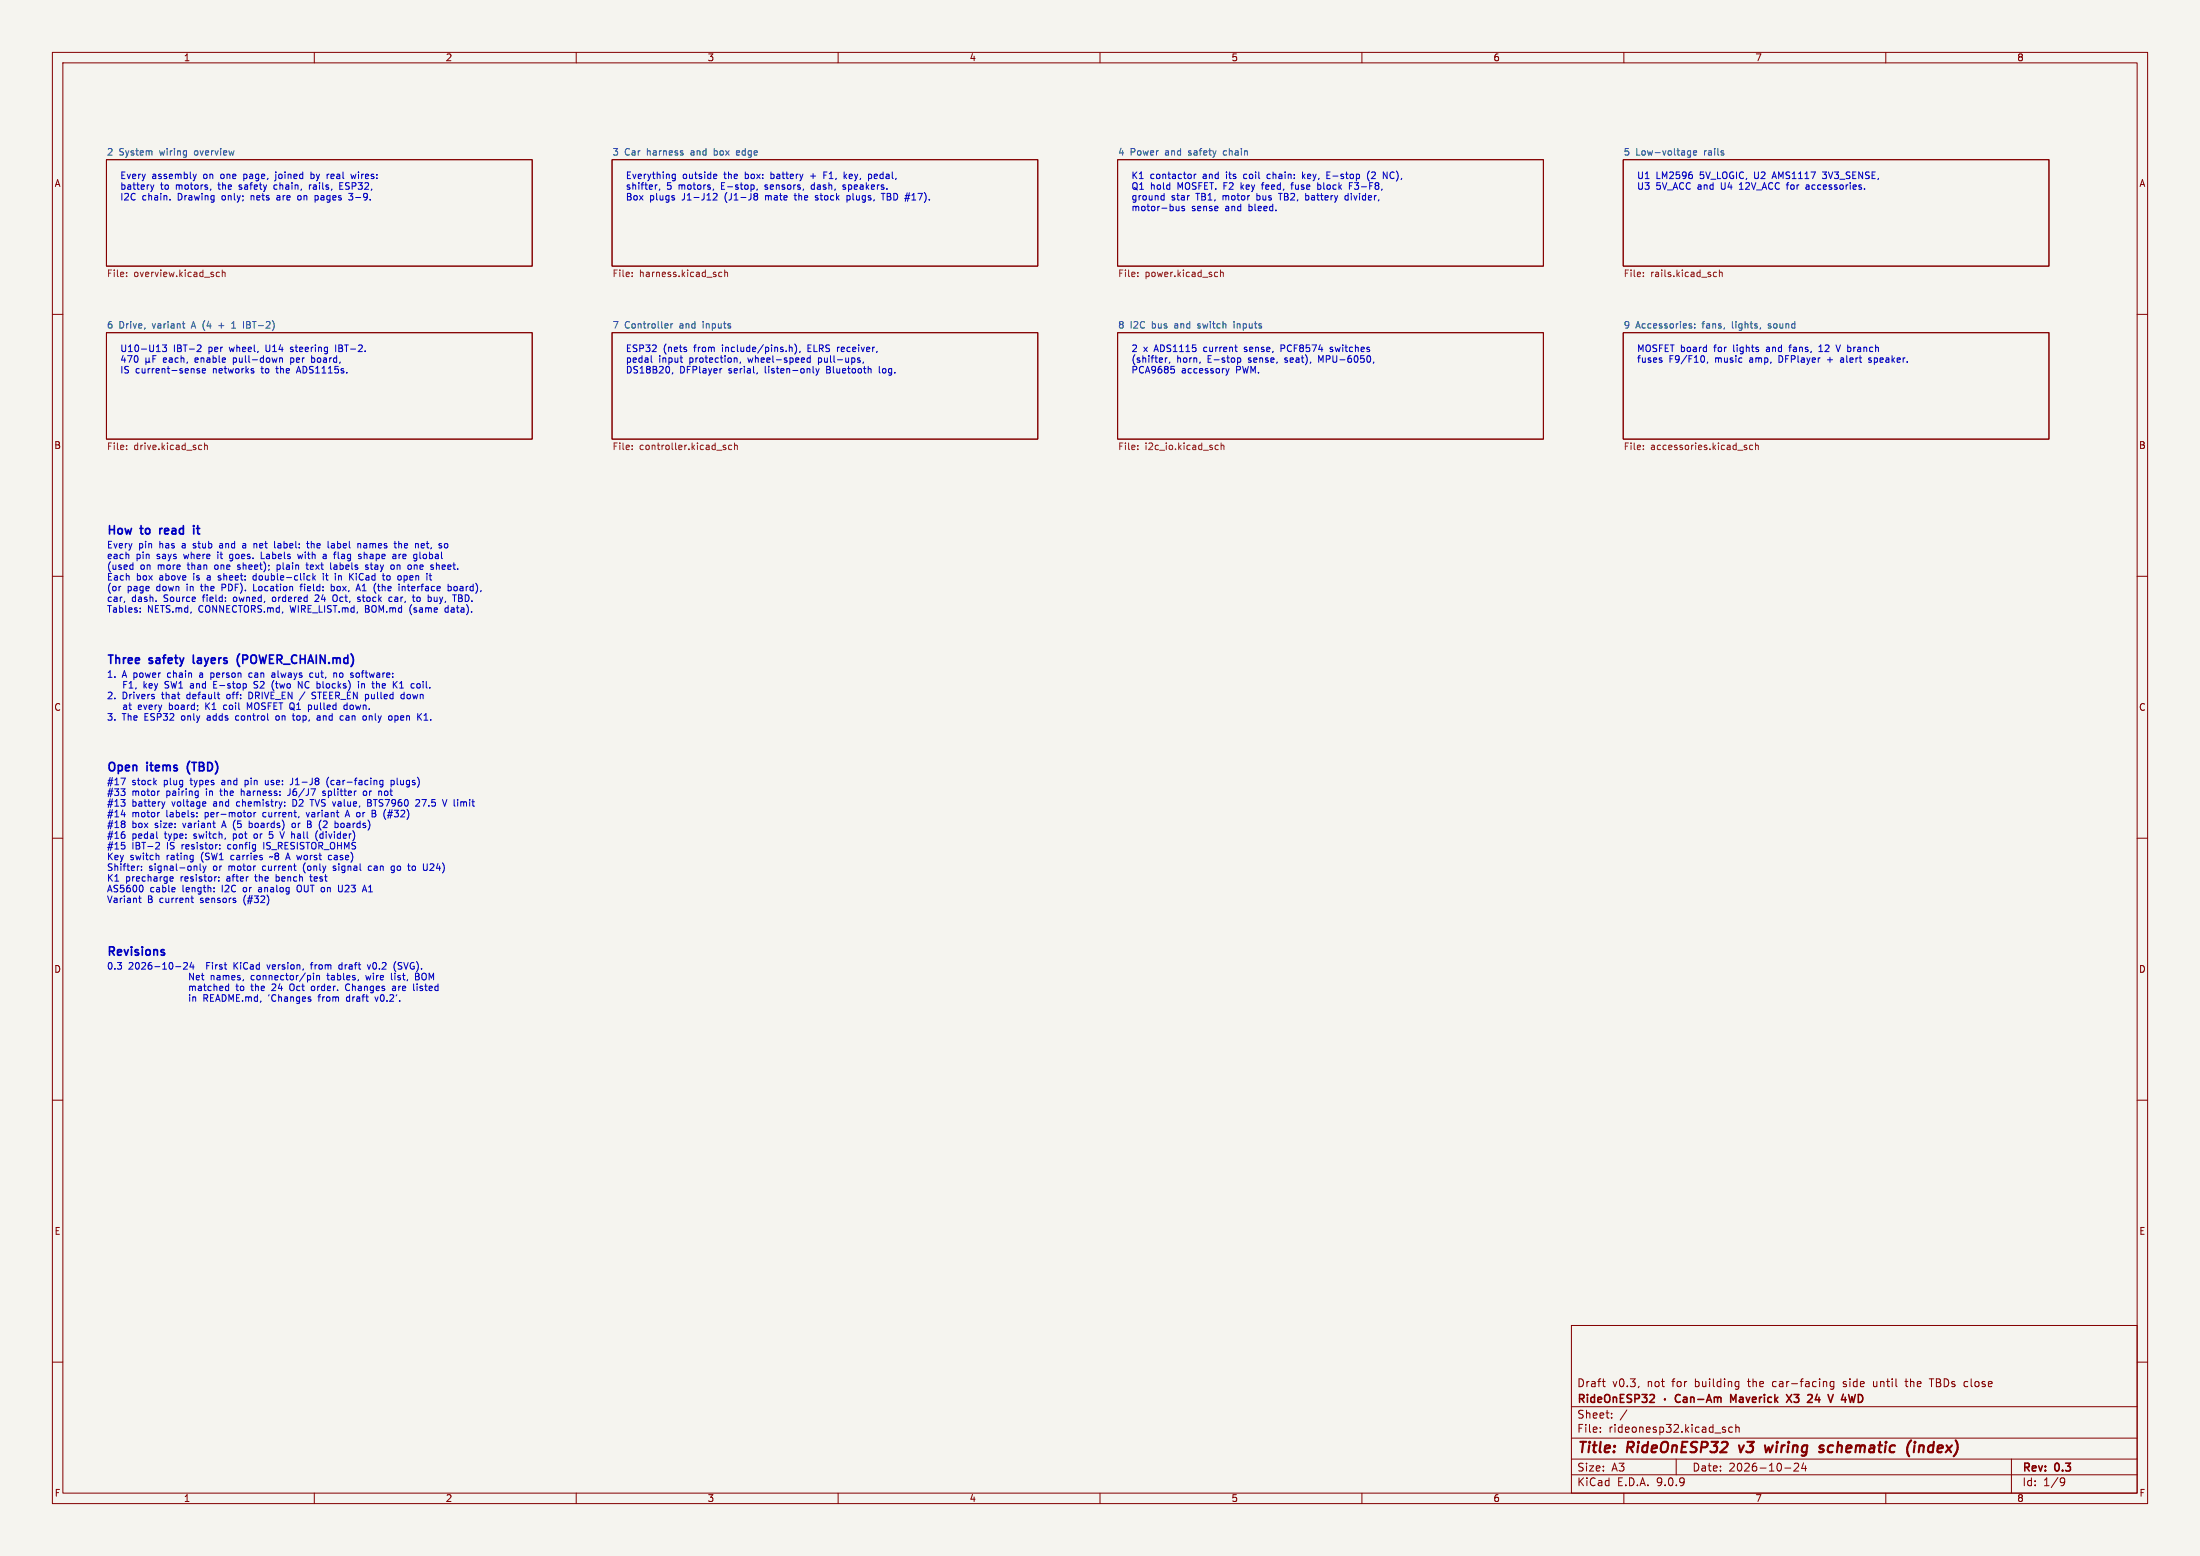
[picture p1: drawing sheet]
<svg xmlns="http://www.w3.org/2000/svg" width="420mm" height="297mm" viewBox="0 0 420 297" stroke-linecap="round" stroke-linejoin="round" font-family="sans-serif">
<path d="M0 0h420v297h-420z" fill="#f5f4ef" stroke="#f5f4ef" stroke-width=".19"/>
<g fill="none" stroke="#840000" stroke-width=".19">
<path d="M10 10h400v277h-400zM12 12h396v273h-396zM60 10v2M110 10v2M160 10v2M210 10v2M260 10v2M310 10v2M360 10v2M20.3 30.5h81.3v20.3h-81.3zM116.8 30.5h81.3v20.3h-81.3zM213.4 30.5h81.2v20.3h-81.2z"/>
<path d="M309.9 30.5h81.3v20.3h-81.3zM10 60h2M20.3 63.5h81.3v20.3h-81.3zM116.8 63.5h81.3v20.3h-81.3zM213.4 63.5h81.2v20.3h-81.2zM309.9 63.5h81.3v20.3h-81.3zM408 60h2M10 110h2M408 110h2M10 160h2M408 160h2M10 210h2"/>
<path d="M408 210h2M300 253h108v32h-108zM10 260h2M300 278.5h108M300 274.5h108M300 268.5h108M305.5 273.2v.2M305.5 272.5v.1M305.9 263.7h.5M306.2 264.6l.2 .1M307.7 270.5v.2M307.7 269.8v.1"/>
<path d="M310.6 269.1l-1.3 1.9M312.9 264.6l-.1 .2M320 278.5v3M329 272.9l.4 .1v.2l-.2 .2h-.3M329 272.4l.4 .1M330.7 272.5l-.4-.1-.3 .3 .2 .6h.5M331.4 272.5l.2-.1 .3 .1 .1 .9M331.4 271.9v1.5M331.5 263.7l.4 .1M331.9 264.6l-.4 .1M331.9 263.7v1.2l-.1 .2-.4 .1M343.3 279.4v.5l-.9 .9h1"/>
<path d="M344.3 279.2l-.4 1.1h1M344.7 279.8v1M348.7 263.8v.9M350.1 263.8l-.4-.1-.3 .3 .1 .6h.6M350.1 263.7v1.2l-.3 .3-.4-.1M351.9 264.6l.1 .1M351.9 263.8v.3M357.7 263.7v.8l.2 .2M363.7 263.7h.5M363.9 263.2v1.3l.3 .2M368.3 263.2h.9M368.7 263.2v1.5"/>
<path d="M384 278.5v6.5M408 260h2M60 285v2M110 285v2M160 285v2M210 285v2M260 285v2M300 281.5h108M310 285v2M340.7 280.2h1.2M360 285v2M393.6 282.1l.5 .1a.99 .99 0 0 1-.4 1.4h-.3"/>
<path d="M394.2 282.7l-.3 .3h-.3"/>
</g>
<path d="M332 275.9l.3 1.3M336.9 275.9l.2 1.3 .5-.9 .3 .9 .6-1.3M347.7 275.9l.5 .1M347.9 276.5l.2 .1v.3l-.3 .3M349.1 276.1l-.2 .7 .2 .3M364.9 274.9l-.4 .4M365.5 275.9l-.2 1.3M365.6 275.2v.2M366.5 275.9l-.2 1.3M366.5 276l-.1 .1" fill="none" stroke="#840000" stroke-width=".4"/>
<g fill="none" stroke="#840000" stroke-width=".3">
<path d="M315.5 266.2l.3 .3v.3l-.9 .9h.9M317.8 267v.2M320.8 266.3a.6 .6 0 0 0-.8 0 .6 .6 0 0 0-.2 .7 .56 .56 0 0 0 .3 .6 .56 .56 0 0 0 .7-.1M321.4 266.8h.6v.9M322 267l-.5 .1a.29 .29 0 0 0-.2 .3 .29 .29 0 0 0 .2 .3l.5-.1M322.8 266.8l.2-.1 .3 .1 .1 .9M322.8 266.7v1M324.1 267.1h1.2M325.8 267.7l.5-1.5 .5 1.5M325.9 267.3h.7M327.3 266.8l.4-.1 .2 .2M327.3 266.7v1"/>
<path d="M327.9 266.9l.2-.2 .4 .1v.9M327.9 266.9v.8M331.4 266.2l-.5 1.1-.5-1.1v1.5M341 266.2l1 1.5M342 266.2l-1 1.5M346.9 266.1l-.4 1.1h1"/>
</g>
<g fill="none" stroke="#725600" stroke-width=".19">
<path d="M24.2 52.7v.1M24.2 52v.1M41.3 52.7l.2 .1 .4-.1M41.9 52h-.4l-.2 .1M42.4 52.1l.2-.1h.3l.1 .8M42.4 51.5v1.3M120.7 52.7v.1M120.7 52v.1M137.2 52.6l.2 .2 .4-.1M137.8 52h-.4l-.2 .2M138.3 52.1l.2-.1h.3l.1 .8M138.3 51.5v1.3"/>
<path d="M217.2 52.7v.1M217.2 52v.1M232.1 52h.3M232.4 52.7l-.3 .1M233 52.1l.2-.1h.3v.8M233 51.5v1.3M313.7 52.7v.1M313.7 52v.1M327.2 52.7l.1 .1 .4-.1M327.7 52h-.4l-.1 .1M328.2 52.1l.2-.1h.3l.1 .8M328.2 51.5v1.3"/>
<path d="M24.2 85v.2M24.2 85.7v.1M38.1 85h.4M38.5 85.8h-.4M39 85.1l.2-.1h.3l.1 .8M39 84.6v1.2M120.7 85v.2M120.7 85.7v.1M138.1 85.3l.5 .3-.1 .2h-.3M138.1 85h.4M139.7 85h-.4l-.2 .2 .1 .6h.5M140.2 85.1l.2-.1h.3l.1 .8"/>
<path d="M140.2 84.6v1.2M217.2 85v.2M217.2 85.7v.1M232 85.7l.2 .1h.4M232.6 85h-.4l-.2 .1M233.1 85.1l.2-.1h.3l.1 .8M233.1 84.6v1.2M313.7 85v.2M313.7 85.7v.1M333.1 85.4l.3 .1 .1 .1-.4 .2M333.1 85h.3M334.6 85h-.4l-.2 .2 .1 .6h.5"/>
<path d="M335.1 85.1l.2-.1h.3l.1 .8M335.1 84.6v1.2"/>
</g>
<g fill="none" stroke="#006464" stroke-width=".19">
<path d="M140.8 28.8l-.2 .2v.4l.2 .2M141.2 29.1l-.6 .1M322.3 29.6h.4M322.3 28.8h.4M322.7 28.8v1l-.1 .2h-.3M323.3 29.2l.6-.1-.1-.3h-.3l-.2 .2v.6h.5M34.8 61.8h.5M35.1 62.6h.2M41.8 62.2h.9M44.2 62.6h.8M44.2 61.7l.4-.3v1.2M46.5 61.4v1.2"/>
<path d="M127.5 61.9v.2l-.6 .1M128.1 61.8v.8M128.4 61.8l-.3 .2M235.6 61.4v.1M235.6 61.8v.8M322.6 62.2l.3 .1 .1 .2-.4 .1M322.6 61.8l.3 .1M323.5 62.5v.1M323.5 61.9v.1M336.1 62.6l-.1 .2"/>
</g>
<g fill="none" stroke="#0000c2" stroke-width=".19">
<path d="M28.8 35.3l.3 .8M29.1 36.1l-.3 .5M29.4 35.3l-.3 .8M32.5 38.1v.1M36.9 33.2l.3 .9M37.2 34.1l-.1 .3M37.5 33.2l-.3 .9M40.3 36.1l-.2 .2M52.5 35.3l-.2 .2v.4l.2 .2M52.7 34.3l-.3 .2M52.7 32.8v.1M53 37.7l-.2 .2 .2 .3"/>
<path d="M56.9 37.4l-.1 .5 .1 .2 .3 .1M59.1 35.3v.8M59.4 32.8v1.3M59.4 34l.3 .1M59.4 35.3l-.3 .2M59.7 33.2l-.3 .1M60.6 37.4l.1 .1M60.7 38.1l-.2 .1-.3-.1M62.8 33.2l-.2 .1M64.9 35.5h.4M64.9 34.9v1.2h.6M67 33.2l.2 .9 .3-.6 .2 .6 .3-.9"/>
<path d="M67.1 37.4l.2 .2M67.3 37.9l-.2 .3-.5-.1M125.2 35.4l-.1 .1M126 36.1l-.2 .2M128.7 37.8v.3M128.9 33.2v1.1l-.2 .2h-.3M128.9 33.3l-.3-.1-.3 .3 .1 .5h.5M136.2 37l.5-.1 .2 .4-.8 .9h.8M136.2 36.1l-.1 .2M136.4 33.2l.4 .1v.2l-.6 .2M136.8 34l-.4 .1M144 37l.4-.1 .2 .1v.2l-.2 .3"/>
<path d="M144 37.4l.2 .1M144.2 37.5h.2M144.2 37.5h-.2M144.4 37.5l.2 .2v.4l-.2 .1-.4-.1M144.6 36.1l-.1 .2M151.8 36.9v1.2M154.7 33.6h1M155 35.4l-.1 .1 .1 .6M155.6 38.1l.4 .1M155.7 37.4v.3l.3 .1M157.3 33.4h.4M157.9 32.8h-.6v1.3"/>
<path d="M160.9 36.1h.4M161 35.4v.3h.3M161.1 35.3h.2M161.1 32.8v1.3M161.3 33.6l.3 .5M161.6 33.2l-.5 .5M161.7 37.3v1.3M162.2 38.1l-.1 .1-.4-.1M165.8 33.3l.4-.1 .2 .3-.1 .5h-.5M168.6 36.9v1.3M221.9 37.3l.3 .1M222.2 38.1l-.3 .1"/>
<path d="M222.2 36.9v1.3M224.5 39.4l.1 .8h.3l.2-.1M225.1 39.4v.8M226.1 39.4h-.3l-.2 .2 .1 .1 .4 .2v.3h-.5M228 33.2v.9M228.3 33.2l-.3 .3M240.8 35.3h.5M241 34.9v1.2M242.1 33.2l-.2 .3v.4l.2 .2M246.4 35.3h.5M246.6 35v1.1M248.7 32.8v1.3"/>
<path d="M248.8 33.6l.3 .5M249.1 33.2l-.4 .5M249.3 38.1l.3 .1M249.3 36.9v1.3M249.6 37.3l-.3 .1M251.6 34.9v1.2M252.1 36l-.2 .1h-.3M253.3 33.4h.4M253.9 32.8h-.6v1.3h.6M257.4 37.4l-.4-.1-.2 .3 .1 .5h.5M257.6 34.9v1.2M261.4 32.6a1.46 1.46 0 0 0 0 2"/>
<path d="M264.1 32.8l.7 1.3v-1.3M323 33.4v.6M332.1 36.1h.7M341 35.3h.5M341.2 35v1.1M345.2 35.3l-.4 .1M345.2 35.7h-.3l-.1 .1v.3h.4M347.9 32.8h.8M347.9 34l.2 .1M355.9 36v.1M27.9 68.3v1.3M27.9 69l.1 .2 .5-.2"/>
<path d="M28.5 69l.1 .2M28.5 68.3v.7M29.2 68.5h.4M29.2 67.9v1.3M29.9 67.1h.7M31 65.8h.8l-.4 .5 .3 .1v.6l-.2 .1-.5-.1M37.8 65.8l.5 .1 .1 .3-.8 .9h.8M38.1 70.4h-.3l-.2 .1 .1 .2 .4 .1v.3h-.5M38.6 70.8l.6-.1v-.3h-.4l-.2 .1 .1 .6h.5M48.3 70.8l.2 .2-.2 .2M53.4 68.3v.9M53.4 68.4l.2-.1 .3 .1v.8"/>
<path d="M55.4 67.1h.2M55.5 68.3v1.3M55.5 69.1l.1 .1M55.6 68.3l-.1 .1M55.6 66.3l-.2 .1 .2 .3M56.7 70.8h.6M57 69.9l-.4 1.3M59.5 67.9v1.3M59.5 69.1l.4 .1M64.1 65.8v1.3M124.3 67.9v1.1l.2 .2M128.4 71.1l-.1 .3"/>
<path d="M130.1 69.1l.2 .1M131 66.7v.4M140.7 68.5v.7M141.4 69.1l-.1 .2M144.6 71.1l-.1 .3M150.7 65.8v1.3M150.7 66.4l.2-.1h.3v.8M151.7 65.7a1.46 1.46 0 0 1 0 1.9M152.7 67.1l-.1 .2M154.3 68.3l-.2 .3v.3l.2 .3 .4-.1M154.7 67.9v1.3M155.2 69.9v1.1l.2 .2"/>
<path d="M155.8 70.4l.3 .8M156.1 71.2l-.3 .4M156.4 70.4l-.3 .8M163.7 68.7l.5 .1v.2l-.1 .2-.4-.1M164.8 69.1l-.1 .2M166.1 70.4l.2 .1v.7M167.9 69.9v1.1l.1 .2M222.5 68.3v.9M222.8 68.3l-.3 .3M223.3 69.1l-.1 .2M223.6 69.9h.6M224 70.4l.2 .3v.3l-.2 .2"/>
<path d="M234 70.4l.3 .8M234.3 71.2l-.3 .4M234.6 70.4l-.3 .8M235.7 66.3h.5M236.1 67.1h.1M236.3 68.4l.3-.1 .3 .3-.2 .5h-.4M244.5 66.5h.5M245 65.8h-.5v1.3M252.2 68.8l-.5-.9v1.3M253.9 67.1h.4M254.3 66.3l-.4 .1 .1 .2 .3 .1M262.3 69.1l-.2 .2"/>
<path d="M317.1 68.7l.2 .2-.2 .3M317.1 68.3l.1 .1M325.3 68.1l.1 .6-.3 .5M326 69.1l-.1 .2M341.5 66.3h.5M341.7 65.9v1.2M347.2 67.1h.8M347.2 66.2l.4-.4v1.3M348.9 68.7h.9M350.5 65.8l.4 1.3 .4-1.3M351.8 68.3l-.4 .1M351.8 68.7h-.3l-.2 .2 .1 .2 .4 .1"/>
<path d="M357.2 68.4l-.3-.1-.2 .3 .6 .3M357.3 69l-.2 .2-.4-.1M23.8 114.8l-.1 .2M25.3 107.8l.1 .1M25.4 107.4v1.3M25.4 108.6l-.1 .1M26.8 116.7v.2M26.8 116.1v.1M41.6 110.7h.2M41.8 109.9l-.2 .2 .2 .2M42.1 103.7l-.2 .1M42.1 104.1l-.2 .2 .2 .3"/>
<path d="M42.4 111.5v1.3M42.4 112.2h.5M43.9 107l.1 .1M44.1 105.8l-.3 .2v.4l.3 .2M45.3 108.6l.2 .1M45.3 108l.2 .3M46.7 103.7l-.3 .1M46.8 104.1h-.3l-.2 .2 .1 .2 .4 .1M48.4 110v.6l.4 .1M48.4 111.5v1.3h.6M48.7 103.7l.3 .2M49.9 105.4v1.2h.6"/>
<path d="M52.1 114l-.1 .2 .1 .6M52.5 104.5l.1 .1M52.9 107.8v1.3M52.9 108.6l.4 .1M53.2 103.7l-.1 .1M53.2 104.1l-.2 .2 .2 .3M53.3 107.8l-.4 .1M56.8 105.8l.3 .8 .2-.6 .3 .6M57.2 111.9h.5M57.4 111.7v1.1M58.4 107.8h.5M58.5 103.7h.5"/>
<path d="M58.6 107.4v1.1l.3 .2M58.7 103.3v1.1l.3 .2M59.1 109.9h.1M59.2 110.7h-.1M59.4 103.3v1.3M59.6 103.7l-.2 .2M59.7 109.5v1.2M59.9 110.2l.3 .5M60.2 109.9l-.5 .5M60.8 114.1l-.7 .7h.8M61.7 109.9v.8M61.7 105.9h.5l.1 .7"/>
<path d="M62.1 109.9h.5M62.3 106.1l-.5 .1-.1 .1 .1 .3h.5M63.1 107.4v1.1l.2 .2M63.2 112l.4-.1 .2 .3-.1 .5h-.5M63.2 111.5v1.3M63.3 103.8h.5M63.5 114.4a.43 .43 0 0 0 .6 .4M63.8 104l-.4 .1-.2 .2 .2 .3 .4-.1M63.9 107.8l-.1 .1M63.9 108.2l-.2 .2 .2 .3M64.1 113.5a.43 .43 0 0 0-.6 .5M64.6 105.4v1.1l.1 .1"/>
<path d="M64.6 109.9v.8M64.8 109.9l-.2 .1M66.9 110l.6 .7M67.5 109.5l-.8 .7M68 112.8l.4-1.3 .4 1.3M68.1 112.4h.6M68.3 114.3l.4 .2 .1 .1-.2 .2h-.3M68.3 114h.4M68.4 103.8h.4l.1 .8M68.6 106.2l.3 .1 .1 .2-.4 .1M68.6 105.8l.3 .1M69.5 105.4v1.2"/>
<path d="M69.6 105.9h-.1M69.8 108v.2l.5 .2-.2 .3-.3-.1M69.8 103.7l-.3 .1M69.9 104.1h-.3l-.2 .2 .1 .2 .4 .1M72.1 111.9h.5M72.2 111.5v1.1l.4 .2M73.9 110v.6l.3 .1M74.2 114.6l.3 .2h.3M74.3 114.1l-.1 .1M75.2 108l.1 .4-.3 .3M75.4 103.3v1.1M75.4 105.8l.2 .2v.6"/>
<path d="M75.6 106.6h-.1M75.6 106.1l-.1 .1M76.1 103.9l.2-.2 .3 .1 .1 .8M76.1 103.3v1.3M76.2 105.8v.8M76.4 105.8l-.2 .2M76.8 112l.2-.1 .3 .1v.8M76.8 111.9v.9M77.1 109.9v1.2M77.1 110.7h.4M77.5 109.9h-.4M78.3 116l.1 1"/>
<path d="M78.7 114h.5M78.9 113.5v1.1M79.1 107.8v.9M79.1 114.8h.1M79.3 107.8l-.2 .2M80 114h-.3l-.1 .2v.5l.4 .1M80.2 105.4v1.1l.2 .1M80.4 103.9l.2-.2 .4 .2v.1l-.6 .2M80.4 104.4l.2 .2 .4-.1M81.9 109.9h.5M82.1 109.5v1M82.2 110.7h.2"/>
<path d="M82.9 114v.6l.2 .2M83.3 107.4v1.3M84.9 103.8l.3-.1 .3 .3-.1 .5-.2 .1-.3-.1M85 116.1v.6l.4 .2M85.6 112l.3-.1 .3 .3-.2 .5h-.4M85.6 111.5v1.3M87.2 112l-.3-.1-.3 .3 .1 .4 .2 .2 .3-.1M87.5 113.5v1.3h.5M88 114.2h.2M29.4 133v.3M31.5 131.3h.2M31.7 130.1l-.2 .2 .2 .4"/>
<path d="M32.3 134.2v1.2M32.3 135.4h.2M32.5 134.6h-.2M39.3 134.2v1.2M39.5 134.7l.5 .7M40 134.2l-.7 .7M40.3 128.4v1.3M40.3 129.2l.1 .1M40.8 130.1v1.2h.6M41.7 133.3l.2 .1M43.3 134.6h-.4l-.2 .2 .1 .6h.5M45.2 136.6l-.2 .3v.3l.2 .3"/>
<path d="M47.5 128.7l.1 .5 .4 .1M47.8 132.1h-.3v1.3h.3M48.1 134.2l-.5 .9-.4-.9v1.2M48.5 130.3l.1 .3 .6 .4-.2 .3h-.5M52.5 128.7l-.5 .1-.1 .2 .1 .3 .5-.1M52.8 130.1v1.1l.2 .1M53.1 136.6l-.3 .1-.1 .2v.4l.4 .2M55.8 136.6h.5M56 136.2v1.1l.3 .2M56.9 130.1l.8 1.2v-1.2M59.1 128.7l.1 .5h.5M59.4 134.7v.6"/>
<path d="M59.5 133.3h.7M59.8 132.7l.4 .1M61.1 136.9l-.4 .1-.2 .2 .2 .3 .4-.1M61.1 136.8v.7M64.3 128.6v.7M65.5 137.4l-.3 .1M65.7 135.3l.2 .1h.4M66.3 134.2v1.2M66.9 134.7l-.1 .5 .2 .2M68 128.7l.1 .5M69 130.5v.8M69 130.6l.2-.1 .3 .1 .1 .7"/>
<path d="M69.7 136.6l.2 .3v.3l-.2 .3M72.2 130.5l.2 .2v.6M74.8 136.7v.6M75.4 137.4l.4 .1M75.4 136.6v1.3M75.8 136.6l-.4 .1M76.3 131.3h.7M76.3 130.4l.4-.3v1.2M77.1 132.6l-.3-.1-.3 .3 .2 .5h.4M77.1 132.1v1.3M79.7 136.2v1.3M79.8 130.5l.3 .1 .1 .1v.5l-.4 .1"/>
<path d="M80.5 136.2l-.8 .7M81 137.5h.7M81.3 136.2l-.3 .4M23.1 150.6h.8l-.5 .5M23.1 152.6h.8l-.5 .5M23.1 155.5h.8M23.8 151.2v.5M23.8 153.2v.6M23.8 156.8v.3M23.8 157.4v.4M23.8 159.4v.5M23.9 148.5l-.5 1.3"/>
<path d="M30 160h.1M30.5 151l-.3 .1M31.5 153l-.3 .9M37.6 155.8v.1M37.8 151v1l-.2 .3M37.8 151.8h-.3M39.1 153l.2 .3-.6 .2M39.2 153.8l-.1 .1M41 158h.1M46.1 150.6v1.2M46.2 151l-.1 .1M46.8 148.9v1.3"/>
<path d="M46.8 149.7l.1 .1M46.9 148.9l-.1 .1M47.6 157.9l.3 .1M47.6 156.7v1.3M47.9 155.2v.5l-.1 .2h-.3M47.9 157.1l-.3 .1M48.5 155.1v.8M48.5 155.2v.1M48.5 159.3v.5l.1 .2M50.7 148.9v.7l.3 .2M51.4 159.9l.5 .1M53.4 158.7l.5 1.3 .4-1.3"/>
<path d="M54.3 153.8v.1M54.3 153.1v.1M55.3 151.7l-.4 .1M55.9 148.5l-.1 1.1-.4 .2M55.9 157.2l-.2 .2 .1 .4 .2 .2 .3-.1M55.9 152.6v1.3h.3M58.5 155.1l.3 .8M58.7 156.7v1.3l.7-.2v-.3l-.3-.2M58.7 157.3h.4M59.4 156.9l-.3 .4M59.5 152.6v1.3M60.4 158.9a1.48 1.48 0 0 0 .2 1.6"/>
<path d="M61.3 159.2l-.2 .2v.4l.2 .2M62.1 151.1l-.3-.1-.2 .2 .5 .4M62.1 151.7l-.1 .1h-.4M62.4 157.2l-.7 .8h.8M62.8 148.3a1.46 1.46 0 0 0 0 2M64.4 157.2l.2 .2-.2 .5M65.1 157.2v.6M66 155.6h.6M66.3 154.7l-.4 1.2M69.4 151.1l-.1 .5 .3 .2h.3l.1-.2-.1-.5M70.2 152.6v1.3l.7-.1v-.3l-.3-.3M70.2 153.2h.4"/>
<path d="M70.9 152.9l-.3 .3M71 155.3h.5M71.5 155.3l.3 .2-.1 .3-.7 .1M71.7 154.9l-.2 .4M72.8 151.1l.1 .7M73.1 149l-.4-.1-.2 .3 .1 .5h.5M73.1 148.9v1.1l-.2 .2h-.4M73.9 155.6h.9M74.1 155.1h.9M74.4 154.5l-.3 1.7M74.7 149l.3-.1 .3 .3-.1 .5h-.5M74.7 148.9v1.3"/>
<path d="M79.4 152.7l.5-.1 .2 .4-.8 .9h.8M84.5 152.6l.4 1.3 .4-1.3M23.8 161.4v.5M26.5 171.4h.5M26.6 165.3l-.3 .1M26.6 171v1.1l.4 .2M27 166v.1M27 165.4v.1M27.3 169.5l-.2 .7M29.9 160.8l.4 .1 .2 .3-.8 .9h.8M30.2 163.3l.1 .1v.7M32.5 168l.1 .2 .4-.1"/>
<path d="M33.1 167.5v.1l-.6 .2M33.4 169.5v.2l-.6 .1M36.6 172.1l.3 .2M36.7 163.3h.2M36.9 163.3l-.1 1.1M36.9 164l-.2 .1M37.4 165.3l.2 .2v.6M38.2 164.9v1.1l.2 .1M38.7 165.3l.3 .8M39 166.1l-.3 .5M39.3 165.3l-.3 .8M40.9 170.1v.1"/>
<path d="M40.9 169.5v.1M41.2 167.3h.1M41.8 168.1v.1M41.8 167.4v.1M41.9 161.9v.2M41.9 161.3v.1M49.5 169.4l-.1 .1M49.5 169.8l-.2 .1 .2 .3M50.4 160.8v1.3M51.4 163.6l.2-.1 .3 .1M52.7 166.9v1.3M52.7 168.1l.1 .1"/>
<path d="M52.8 167.3l-.1 .1M54.6 163.7h.7M55 162.8l-.5 1.3M56.8 169.1a.85 .85 0 0 0 .2 1.1h.2M58 165.1l-.1 .4 .1 .8M59.3 166.9v1.1l.3 .2M62.9 163.3l-.2 .2v.4l.2 .2 .4-.1M63.2 163.3h.1M63.6 166.1h.4M63.6 165.5l.1 .2h.3M65.4 169l-.1 1.1-.2 .1h-.4M69.3 169.9h.6"/>
<path d="M69.6 169l.4 1.2M70.9 165.4l-.3-.1-.3 .2 .1 .6h.5M74.7 166l.2 .1h.4M75.3 165.3v1l-.3 .3-.3-.1M75.3 165.4l-.4-.1-.2 .1M78 164.9v1.1M78.9 165.3l-.2 .2v.4l.2 .2M81.6 164.9v1l-.2 .2M33.5 184.5h1M35.1 183.8l.4-.1 .3 .4-.8 .9h.8M36.2 188.2v.9M36.2 189.9v.1"/>
<path d="M36.2 190.3v.8M36.2 188.4l.4-.2 .1 .2M36.6 183.7l-.3 .9h.8M36.7 188.4l.2-.2 .3 .1 .1 .8M36.7 188.4v.7M36.8 190.3v.8M36.8 190.4l.2-.1h.3l.1 .8M36.9 184.1v.9M36.9 185.8v1.2l-.7-1.2v1.2M37.5 186.6l.6-.1-.1-.2-.3-.1-.2 .2v.6h.5M37.9 188.3h.5v.8M38.4 188.5l-.4 .1-.2 .2 .2 .3 .4-.1"/>
<path d="M38.4 186.2h.5M41.3 190.8h.6M41.6 189.9l-.4 1.2M42.6 186.2v.8M43 186.2l-.4 .1M46.4 188.3l.1 .5-.2 .3M49.6 186.3v.6M50.2 186.2v.8M50.3 188.2l.2 .3-.6 .2M50.4 189l-.1 .1M50.7 186.3l-.3-.1-.2 .1M51 184.1l.3 .9"/>
<path d="M53.4 190.3l.3 .2v.6M57.9 189l.2 .1M59.2 184.1h.5M59.7 183.7l-.3 .2v1.1M62.4 186.2h.5M62.5 190.3h.3l.2 .2-.1 .6h-.4M62.6 185.8v1.1l.3 .1M62.9 188.2l-.4 .2 .1 .6 .3 .1M63.1 188.5l-.6 .2M63.3 186.3h.5v.7M63.5 190.3v.8M63.8 186.5l-.4 .1-.2 .1 .2 .3h.4"/>
<path d="M63.9 190.3l-.4 .1M64.4 186.3l.4-.1 .3 .2-.2 .6h-.5M64.4 185.8v1.2M65.3 184.2l-.4-.1-.2 .3 .1 .5h.5M68.3 190.3l.4 .2v.6M68.4 188.9l.2 .2 .4-.1M68.7 191.1h-.4M68.7 190.6h-.4M68.9 188.3l.1 .8M69 188.5l-.4 .1-.2 .2M69.1 190.3h.5M69.3 189.9v1.2"/>
<path d="M70.1 184.1l.3 .9 .3-.9M71.9 186.2v.8M72.2 186.2l-.3 .2M73 186.2l-.4 .2 .1 .6h.3M73.2 186.5l-.6 .1M75.1 190.4l-.7 .7h.8M75.3 185.1l.3 .4M75.6 183.5l-.3 .4M76 184.9l.2 .1M76.2 183.7l-.2 .3 .2 .3M77.8 187l-.1 .2M79 187.8v1.1"/>
<path d="M81.3 187.8v1.1M81.9 187v-1.2l.4 .9 .5-.9v1.2M82.1 188.2l.4 .1v.2l-.6 .2M82.5 189l-.4 .1"/>
</g>
<g fill="none" stroke="#0000c2" stroke-width=".32">
<path d="M20.9 100.3v1.6M21.8 100.3v1.6M26.9 100.3v1.4M30.5 100.9v1M30.6 101l-.1 .2M35 100.3v1.6M37 100.3v.2M37 100.9v1M37.5 100.9h.6M37.7 100.3v1.4M20.7 125h.9M21.1 125v1.6"/>
<path d="M22.1 125v1.6M31.7 125l-.4 .3M33.6 125v1.4M36.9 125l.1 1.6M45.7 124.8a1.84 1.84 0 0 0 0 2.4M47.2 125.2l-.2-.2h-.6v1.6M48 125.3a.54 .54 0 0 1 .9 0M49.5 125l.4 1.6M50.9 125l-.4 1.6M52.2 125h-.7v1.6M53.7 125.2l-.2-.2h-.6v1.6M56.6 125.2v-.1a.58 .58 0 0 0-.8 .2"/>
<path d="M57.3 125v1.6M58.2 125v1.6M58.8 126.6l.5-1.6 .5 1.6M60.4 125v1.6M62.1 125v1.6l-1-1.6v1.6M66.4 125v1.6M67 124.8l.3 .5M20.9 145.8a.54 .54 0 0 1 .9 0M28.1 145.5v.2M28.8 145.5v1.4M36.2 145.3l-.3 .5M36.6 145.5h.9"/>
<path d="M37.1 145.5v1.6M38.8 145.7l-.2-.2h-.5v1.6M40.4 145.8l-.4-.3h-.3v1.6M41.1 145.3l.3 .5M21.7 180.9l-.2-.2h-.6v1.6M25.1 180.7v.2M27.2 180.7v.2"/>
</g>
<g font-size="2.8" fill="#840000">
<text x="301" y="277.9">Title:</text>
<text x="310.6" y="277.9">RideOnESP32</text>
<text x="332.9" y="277.9">v3</text>
<text x="338.6" y="277.9">wiring</text>
<text x="349.8" y="277.9">schematic</text>
<text x="367.3" y="277.9">(index)</text>
</g>
<g font-size="2.2" fill="#0000c2">
<text x="20.3" y="102.8">How</text>
<text x="27" y="102.8">to</text>
<text x="31.2" y="102.8">read</text>
<text x="38.3" y="102.8">it</text>
<text x="20.3" y="127.5">Three</text>
<text x="28.6" y="127.5">safety</text>
<text x="37.6" y="127.5">layers</text>
<text x="46.6" y="127.5">(POWER_CHAIN.md)</text>
<text x="20.3" y="148">Open</text>
<text x="28.1" y="148">items</text>
<text x="36.5" y="148">(TBD)</text>
<text x="20.3" y="183.2">Revisions</text>
</g>
<g font-size="2.1" fill="#840000">
<text x="301" y="268.2">RideOnESP32</text>
<text x="301" y="265">Draft</text>
<text x="307.8" y="265">v0.3,</text>
<text x="314.5" y="265">not</text>
<text x="319.4" y="265">for</text>
<text x="323.8" y="265">building</text>
<text x="331.6" y="268.2">Maverick</text>
<text x="334.1" y="265">the</text>
<text x="338.9" y="265">car-facing</text>
<text x="343" y="268.2">X3</text>
<text x="347.6" y="268.2">24</text>
<text x="352.2" y="268.2">V</text>
<text x="352.6" y="265">side</text>
<text x="355.3" y="268.2">4WD</text>
<text x="358.5" y="265">until</text>
<text x="364.8" y="265">the</text>
<text x="369.6" y="265">TBDs close</text>
<text x="301" y="273.7">File:</text>
<text x="301" y="271">Sheet:</text>
<text x="307.1" y="273.7">rideonesp32.kicad_sch</text>
<text x="301" y="281.1">Size:</text>
<text x="307.6" y="281.1">A3</text>
<text x="323" y="281.1">Date:</text>
<text x="330" y="281.1">2026-10-24</text>
<text x="386" y="281.3">Rev:</text>
<text x="392.4" y="281.3">0.3</text>
<text x="301" y="283.9">KiCad</text>
<text x="308.7" y="283.9">E.D.A.</text>
<text x="316.3" y="283.9">9.0.9</text>
<text x="386" y="283.9">Id:</text>
<text x="390.1" y="283.9">1/9</text>
</g>
<g font-size="1.8" fill="#840000">
<text x="35" y="11.9">1</text>
<text x="85" y="11.9">2</text>
<text x="135" y="11.9">3</text>
<text x="185" y="11.9">4</text>
<text x="235" y="11.9">5</text>
<text x="285" y="11.9">6</text>
<text x="335" y="11.9">7</text>
<text x="385" y="11.9">8</text>
<text x="10.3" y="35.9">A</text>
<text x="408.3" y="35.9">A</text>
<text x="10.3" y="85.9">B</text>
<text x="408.2" y="85.9">B</text>
<text x="10.3" y="135.9">C</text>
<text x="408.2" y="135.9">C</text>
<text x="10.3" y="185.9">D</text>
<text x="408.2" y="185.9">D</text>
<text x="10.3" y="235.9">E</text>
<text x="408.3" y="235.9">E</text>
<text x="10.3" y="285.9">F</text>
<text x="35" y="286.9">1</text>
<text x="85" y="286.9">2</text>
<text x="135" y="286.9">3</text>
<text x="185" y="286.9">4</text>
<text x="235" y="286.9">5</text>
<text x="285" y="286.9">6</text>
<text x="335" y="286.9">7</text>
<text x="385" y="286.9">8</text>
<text x="408.3" y="285.9">F</text>
</g>
<g font-size="1.8" fill="#006464">
<text x="20.3" y="29.8">2</text>
<text x="22.7" y="29.8">System</text>
<text x="30.6" y="29.8">wiring</text>
<text x="37.4" y="29.8">overview</text>
<text x="116.8" y="29.8">3</text>
<text x="119.2" y="29.8">Car</text>
<text x="123.6" y="29.8">harness</text>
<text x="132.1" y="29.8">and</text>
<text x="136.8" y="29.8">box</text>
<text x="141.3" y="29.8">edge</text>
<text x="213.4" y="29.8">4</text>
<text x="215.7" y="29.8">Power</text>
<text x="222.5" y="29.8">and</text>
<text x="227.2" y="29.8">safety</text>
<text x="234" y="29.8">chain</text>
<text x="309.9" y="29.8">5</text>
<text x="312.3" y="29.8">Low-voltage</text>
<text x="325.4" y="29.8">rails</text>
<text x="20.3" y="62.8">6</text>
<text x="22.7" y="62.8">Drive,</text>
<text x="29.2" y="62.8">variant</text>
<text x="36.9" y="62.8">A (4</text>
<text x="42.4" y="62.8">+</text>
<text x="47.5" y="62.8">IBT-2)</text>
<text x="116.8" y="62.8">7</text>
<text x="119.2" y="62.8">Controller</text>
<text x="129.8" y="62.8">and</text>
<text x="134.4" y="62.8">inputs</text>
<text x="213.4" y="62.8">8</text>
<text x="215.7" y="62.8">I2C</text>
<text x="220" y="62.8">bus</text>
<text x="224.5" y="62.8">and</text>
<text x="229.1" y="62.8">switch</text>
<text x="236.2" y="62.8">inputs</text>
<text x="309.9" y="62.8">9</text>
<text x="312.3" y="62.8">Accessories:</text>
<text x="325.1" y="62.8">fans,</text>
<text x="330.9" y="62.8">lights,</text>
<text x="338" y="62.8">sound</text>
</g>
<g font-size="1.8" fill="#0000c2">
<text x="22.9" y="34.5">Every</text>
<text x="29" y="34.5">assembly</text>
<text x="38.9" y="34.5">on</text>
<text x="42.4" y="34.5">one</text>
<text x="47" y="34.5">page,</text>
<text x="53.3" y="34.5">joined</text>
<text x="60.2" y="34.5">by</text>
<text x="63.5" y="34.5">real</text>
<text x="68.3" y="34.5">wires:</text>
<text x="119.4" y="34.5">Everything</text>
<text x="130.3" y="34.5">outside</text>
<text x="138.4" y="34.5">the</text>
<text x="142.5" y="34.5">box:</text>
<text x="147.6" y="34.5">battery</text>
<text x="155.4" y="34.5">+</text>
<text x="158.1" y="34.5">F1,</text>
<text x="162.2" y="34.5">key,</text>
<text x="167" y="34.5">pedal,</text>
<text x="215.9" y="34.5">K1</text>
<text x="219.6" y="34.5">contactor</text>
<text x="229.7" y="34.5">and</text>
<text x="234.3" y="34.5">its</text>
<text x="237.9" y="34.5">coil</text>
<text x="242.6" y="34.5">chain:</text>
<text x="249.5" y="34.5">key,</text>
<text x="254.3" y="34.5">E-stop</text>
<text x="262.3" y="34.5">(2</text>
<text x="265.5" y="34.5">NC),</text>
<text x="312.4" y="34.5">U1</text>
<text x="316.1" y="34.5">LM2596</text>
<text x="324.6" y="34.5">5V_LOGIC,</text>
<text x="335.2" y="34.5">U2</text>
<text x="338.9" y="34.5">AMS1117</text>
<text x="348.6" y="34.5">3V3_SENSE,</text>
<text x="22.9" y="36.5">battery</text>
<text x="22.9" y="38.6">I2C</text>
<text x="27.1" y="38.6">chain.</text>
<text x="30.6" y="36.5">to</text>
<text x="33.7" y="36.5">motors,</text>
<text x="34" y="38.6">Drawing</text>
<text x="42" y="36.5">the</text>
<text x="42.6" y="38.6">only;</text>
<text x="46.1" y="36.5">safety</text>
<text x="48.3" y="38.6">nets</text>
<text x="53" y="36.5">chain,</text>
<text x="53.5" y="38.6">are</text>
<text x="57.7" y="38.6">on</text>
<text x="59.9" y="36.5">rails,</text>
<text x="61.2" y="38.6">pages</text>
<text x="65.9" y="36.5">ESP32,</text>
<text x="67.9" y="38.6">3-9.</text>
<text x="119.4" y="36.5">shifter,</text>
<text x="119.4" y="38.6">Box</text>
<text x="124" y="38.6">plugs</text>
<text x="127.3" y="36.5">5</text>
<text x="129.6" y="36.5">motors,</text>
<text x="130.3" y="38.6">J1-J12</text>
<text x="138" y="36.5">E-stop,</text>
<text x="138.6" y="38.6">(J1-J8</text>
<text x="146.5" y="36.5">sensors,</text>
<text x="146.6" y="38.6">mate</text>
<text x="152.4" y="38.6">the</text>
<text x="155.5" y="36.5">dash,</text>
<text x="156.5" y="38.6">stock</text>
<text x="161.8" y="36.5">speakers.</text>
<text x="162.7" y="38.6">plugs,</text>
<text x="169.6" y="38.6">TBD #17).</text>
<text x="215.9" y="36.5">Q1</text>
<text x="215.9" y="38.6">ground</text>
<text x="215.9" y="40.6">motor-bus</text>
<text x="219.6" y="36.5">hold</text>
<text x="223.6" y="38.6">star</text>
<text x="224.9" y="36.5">MOSFET. F2</text>
<text x="227.5" y="40.6">sense</text>
<text x="228.5" y="38.6">TB1,</text>
<text x="233.7" y="38.6">motor</text>
<text x="234" y="40.6">and</text>
<text x="237.3" y="36.5">key</text>
<text x="238.6" y="40.6">bleed.</text>
<text x="240.4" y="38.6">bus</text>
<text x="241.6" y="36.5">feed,</text>
<text x="244.9" y="38.6">TB2,</text>
<text x="247.4" y="36.5">fuse</text>
<text x="250.1" y="38.6">battery</text>
<text x="252.6" y="36.5">block</text>
<text x="257.8" y="38.6">divider,</text>
<text x="258.8" y="36.5">F3-F8,</text>
<text x="312.4" y="36.5">U3</text>
<text x="316.1" y="36.5">5V_ACC and</text>
<text x="328.8" y="36.5">U4</text>
<text x="332.5" y="36.5">12V_ACC</text>
<text x="341.8" y="36.5">for</text>
<text x="345.6" y="36.5">accessories.</text>
<text x="22.9" y="67.5">U10-U13</text>
<text x="22.9" y="69.6">470</text>
<text x="22.9" y="71.6">IS</text>
<text x="25.8" y="71.6">current-sense</text>
<text x="31.2" y="69.6">each,</text>
<text x="33.1" y="67.5">IBT-2</text>
<text x="37.5" y="69.6">enable</text>
<text x="39.9" y="67.5">per</text>
<text x="40.7" y="71.6">networks</text>
<text x="44.1" y="67.5">wheel,</text>
<text x="45" y="69.6">pull-down</text>
<text x="50.2" y="71.6">to</text>
<text x="51.2" y="67.5">U14</text>
<text x="53.2" y="71.6">the</text>
<text x="56.1" y="69.6">per</text>
<text x="56.1" y="67.5">steering</text>
<text x="57.4" y="71.6">ADS1115s.</text>
<text x="60.3" y="69.6">board,</text>
<text x="64.9" y="67.5">IBT-2.</text>
<text x="119.4" y="67.5">ESP32</text>
<text x="119.4" y="69.6">pedal</text>
<text x="119.4" y="71.6">DS18B20,</text>
<text x="125.8" y="69.6">input</text>
<text x="126.6" y="67.5">(nets</text>
<text x="129.7" y="71.6">DFPlayer</text>
<text x="131.7" y="69.6">protection,</text>
<text x="132.6" y="67.5">from</text>
<text x="138.1" y="67.5">include/pins.h),</text>
<text x="139.2" y="71.6">serial,</text>
<text x="143.1" y="69.6">wheel-speed</text>
<text x="146.3" y="71.6">listen-only</text>
<text x="154.7" y="67.5">ELRS receiver,</text>
<text x="156.7" y="69.6">pull-ups,</text>
<text x="158.2" y="71.6">Bluetooth</text>
<text x="168.5" y="71.6">log.</text>
<text x="215.9" y="67.5">2</text>
<text x="215.9" y="69.6">(shifter,</text>
<text x="215.9" y="71.6">PCA9685</text>
<text x="218.3" y="67.5">x</text>
<text x="220.5" y="67.5">ADS1115</text>
<text x="224.6" y="69.6">horn,</text>
<text x="225.5" y="71.6">accessory</text>
<text x="230.1" y="67.5">current</text>
<text x="230.6" y="69.6">E-stop</text>
<text x="236.1" y="71.6">PWM.</text>
<text x="238" y="67.5">sense,</text>
<text x="238.6" y="69.6">sense,</text>
<text x="245.2" y="67.5">PCF8574</text>
<text x="245.7" y="69.6">seat),</text>
<text x="252.4" y="69.6">MPU-6050,</text>
<text x="254.8" y="67.5">switches</text>
<text x="312.4" y="67.5">MOSFET board</text>
<text x="312.4" y="69.6">fuses</text>
<text x="318.6" y="69.6">F9/F10,</text>
<text x="327.3" y="67.5">for</text>
<text x="327.5" y="69.6">music</text>
<text x="331.2" y="67.5">lights</text>
<text x="334.3" y="69.6">amp,</text>
<text x="337.7" y="67.5">and</text>
<text x="340" y="69.6">DFPlayer</text>
<text x="342.3" y="67.5">fans,</text>
<text x="348.1" y="67.5">12</text>
<text x="349.5" y="69.6">+</text>
<text x="351.7" y="67.5">V branch</text>
<text x="352.2" y="69.6">alert</text>
<text x="357.8" y="69.6">speaker.</text>
<text x="20.3" y="105">Every</text>
<text x="20.3" y="107">each</text>
<text x="26" y="107">pin</text>
<text x="26.4" y="105">pin</text>
<text x="30" y="107">says</text>
<text x="30.5" y="105">has</text>
<text x="35" y="105">a</text>
<text x="35.4" y="107">where</text>
<text x="37.3" y="105">stub</text>
<text x="42" y="107">it</text>
<text x="42.6" y="105">and</text>
<text x="44.5" y="107">goes.</text>
<text x="47.2" y="105">a</text>
<text x="49.5" y="105">net</text>
<text x="50.7" y="107">Labels</text>
<text x="53.6" y="105">label:</text>
<text x="58" y="107">with</text>
<text x="60.1" y="105">the</text>
<text x="62.9" y="107">a</text>
<text x="64.3" y="105">label</text>
<text x="65.3" y="107">flag</text>
<text x="70.1" y="107">shape</text>
<text x="70.1" y="105">names</text>
<text x="76.9" y="107">are</text>
<text x="77.4" y="105">the</text>
<text x="81.1" y="107">global</text>
<text x="81.6" y="105">net,</text>
<text x="20.3" y="109.1">(used</text>
<text x="20.3" y="111.1">Each</text>
<text x="20.3" y="113.2">(or</text>
<text x="24.3" y="113.2">page</text>
<text x="26" y="111.1">box</text>
<text x="26.8" y="109.1">on</text>
<text x="30" y="113.2">down</text>
<text x="30.2" y="109.1">more</text>
<text x="30.5" y="111.1">above</text>
<text x="35.9" y="113.2">in</text>
<text x="36.1" y="109.1">than</text>
<text x="37.2" y="111.1">is</text>
<text x="38.9" y="113.2">the</text>
<text x="40" y="111.1">a</text>
<text x="41.5" y="109.1">one</text>
<text x="42.3" y="111.1">sheet:</text>
<text x="43" y="113.2">PDF).</text>
<text x="46" y="109.1">sheet);</text>
<text x="49.2" y="111.1">double-click</text>
<text x="49.2" y="113.2">Location</text>
<text x="53.7" y="109.1">plain</text>
<text x="58.5" y="113.2">field:</text>
<text x="59.6" y="109.1">text</text>
<text x="62.7" y="111.1">it</text>
<text x="64.3" y="109.1">labels</text>
<text x="64.5" y="113.2">box,</text>
<text x="65.2" y="111.1">in</text>
<text x="68.2" y="111.1">KiCad</text>
<text x="69.6" y="113.2">A1</text>
<text x="71.3" y="109.1">stay</text>
<text x="73" y="113.2">(the</text>
<text x="74.8" y="111.1">to</text>
<text x="76.3" y="109.1">on</text>
<text x="77.8" y="111.1">open</text>
<text x="78" y="113.2">interface</text>
<text x="79.8" y="109.1">one</text>
<text x="84.3" y="109.1">sheet.</text>
<text x="87.6" y="113.2">board),</text>
<text x="20.3" y="115.2">car,</text>
<text x="20.3" y="117.3">Tables:</text>
<text x="25.1" y="115.2">dash.</text>
<text x="28.1" y="117.3">NETS.md,</text>
<text x="31.4" y="115.2">Source</text>
<text x="38" y="117.3">CONNECTORS.md,</text>
<text x="39" y="115.2">field:</text>
<text x="45" y="115.2">owned,</text>
<text x="52.7" y="115.2">ordered</text>
<text x="55.7" y="117.3">WIRE_LIST.md,</text>
<text x="61" y="115.2">24</text>
<text x="64.6" y="115.2">Oct,</text>
<text x="69.5" y="115.2">stock</text>
<text x="70.2" y="117.3">BOM.md</text>
<text x="75.7" y="115.2">car,</text>
<text x="78.8" y="117.3">(same</text>
<text x="80.5" y="115.2">to</text>
<text x="83.6" y="115.2">buy,</text>
<text x="85.8" y="117.3">data).</text>
<text x="88.6" y="115.2">TBD.</text>
<text x="20.3" y="129.7">1.</text>
<text x="23.3" y="129.7">A power</text>
<text x="23.8" y="131.7">F1,</text>
<text x="27.9" y="131.7">key</text>
<text x="32.2" y="131.7">SW1 and</text>
<text x="32.2" y="129.7">chain</text>
<text x="38.5" y="129.7">a</text>
<text x="40.9" y="129.7">person</text>
<text x="41.8" y="131.7">E-stop</text>
<text x="48.4" y="129.7">can</text>
<text x="49.8" y="131.7">S2</text>
<text x="52.9" y="129.7">always</text>
<text x="53.4" y="131.7">(two</text>
<text x="58.6" y="131.7">NC blocks)</text>
<text x="60.4" y="129.7">cut,</text>
<text x="65.1" y="129.7">no</text>
<text x="68.6" y="129.7">software:</text>
<text x="70.5" y="131.7">in</text>
<text x="73.4" y="131.7">the</text>
<text x="77.5" y="131.7">K1</text>
<text x="81.2" y="131.7">coil.</text>
<text x="20.3" y="133.8">2.</text>
<text x="20.3" y="137.9">3.</text>
<text x="23.3" y="133.8">Drivers</text>
<text x="23.3" y="137.9">The</text>
<text x="23.8" y="135.8">at</text>
<text x="26.9" y="135.8">every</text>
<text x="27.7" y="137.9">ESP32</text>
<text x="31" y="133.8">that</text>
<text x="32.9" y="135.8">board;</text>
<text x="34.9" y="137.9">only</text>
<text x="35.9" y="133.8">default</text>
<text x="40" y="137.9">adds</text>
<text x="40.1" y="135.8">K1</text>
<text x="43.8" y="133.8">off:</text>
<text x="43.8" y="135.8">coil</text>
<text x="45.6" y="137.9">control</text>
<text x="48.1" y="133.8">DRIVE_EN /</text>
<text x="48.4" y="135.8">MOSFET Q1</text>
<text x="53.5" y="137.9">on</text>
<text x="57" y="137.9">top,</text>
<text x="60.5" y="135.8">pulled</text>
<text x="60.6" y="133.8">STEER_EN pulled</text>
<text x="61.8" y="137.9">and</text>
<text x="66.4" y="137.9">can</text>
<text x="67.5" y="135.8">down.</text>
<text x="71" y="137.9">only</text>
<text x="76.1" y="137.9">open</text>
<text x="78" y="133.8">down</text>
<text x="81.8" y="137.9">K1.</text>
<text x="20.3" y="150.2">#17</text>
<text x="20.3" y="152.2">#33</text>
<text x="20.3" y="154.3">#13</text>
<text x="25.2" y="150.2">stock</text>
<text x="25.2" y="152.2">motor</text>
<text x="25.2" y="154.3">battery</text>
<text x="31.4" y="150.2">plug</text>
<text x="31.9" y="152.2">pairing</text>
<text x="32.9" y="154.3">voltage</text>
<text x="36.7" y="150.2">types</text>
<text x="39.6" y="152.2">in</text>
<text x="41" y="154.3">and</text>
<text x="42.5" y="152.2">the</text>
<text x="42.8" y="150.2">and</text>
<text x="45.6" y="154.3">chemistry:</text>
<text x="46.7" y="152.2">harness:</text>
<text x="47.4" y="150.2">pin</text>
<text x="51.5" y="150.2">use:</text>
<text x="55.8" y="152.2">J6/J7</text>
<text x="56.5" y="150.2">J1-J8</text>
<text x="56.5" y="154.3">D2</text>
<text x="60.2" y="154.3">TVS value,</text>
<text x="62.7" y="152.2">splitter</text>
<text x="63.6" y="150.2">(car-facing</text>
<text x="70.6" y="152.2">or</text>
<text x="71.4" y="154.3">BTS7960</text>
<text x="73.7" y="152.2">not</text>
<text x="76.1" y="150.2">plugs)</text>
<text x="80.9" y="154.3">27.5</text>
<text x="86.3" y="154.3">V limit</text>
<text x="20.3" y="156.3">#14</text>
<text x="20.3" y="158.4">#18</text>
<text x="20.3" y="160.4">#16</text>
<text x="25.2" y="156.3">motor</text>
<text x="25.2" y="158.4">box</text>
<text x="25.2" y="160.4">pedal</text>
<text x="29.7" y="158.4">size:</text>
<text x="31.6" y="160.4">type:</text>
<text x="31.9" y="156.3">labels:</text>
<text x="35.2" y="158.4">variant</text>
<text x="37.3" y="160.4">switch,</text>
<text x="39.4" y="156.3">per-motor</text>
<text x="42.9" y="158.4">A (5</text>
<text x="45" y="160.4">pot</text>
<text x="48.4" y="158.4">boards)</text>
<text x="49.2" y="160.4">or</text>
<text x="50.6" y="156.3">current,</text>
<text x="52.3" y="160.4">5</text>
<text x="54.6" y="160.4">V hall</text>
<text x="56.8" y="158.4">or</text>
<text x="59.2" y="156.3">variant</text>
<text x="59.9" y="158.4">B</text>
<text x="61.7" y="160.4">(divider)</text>
<text x="62.4" y="158.4">(2</text>
<text x="65.6" y="158.4">boards)</text>
<text x="66.9" y="156.3">A or</text>
<text x="72.3" y="156.3">B</text>
<text x="74.7" y="156.3">(#32)</text>
<text x="20.3" y="162.5">#15</text>
<text x="20.3" y="164.5">Key</text>
<text x="20.3" y="166.6">Shifter:</text>
<text x="24.8" y="164.5">switch</text>
<text x="25.2" y="162.5">IBT-2</text>
<text x="28.4" y="166.6">signal-only</text>
<text x="31.9" y="164.5">rating</text>
<text x="32" y="162.5">IS</text>
<text x="35" y="162.5">resistor:</text>
<text x="38.6" y="164.5">(SW1</text>
<text x="40.8" y="166.6">or</text>
<text x="43.9" y="166.6">motor</text>
<text x="43.9" y="162.5">config</text>
<text x="44.5" y="164.5">carries</text>
<text x="50.6" y="166.6">current</text>
<text x="51" y="162.5">IS_RESISTOR_OHMS</text>
<text x="52.2" y="164.5">~8</text>
<text x="55.5" y="164.5">A worst</text>
<text x="58.5" y="166.6">(only</text>
<text x="64" y="164.5">case)</text>
<text x="64.5" y="166.6">signal</text>
<text x="71.4" y="166.6">can</text>
<text x="75.9" y="166.6">go</text>
<text x="79.4" y="166.6">to</text>
<text x="82.5" y="166.6">U24)</text>
<text x="20.3" y="168.6">K1</text>
<text x="20.3" y="170.6">AS5600</text>
<text x="20.3" y="172.7">Variant</text>
<text x="24" y="168.6">precharge</text>
<text x="28.1" y="172.7">B</text>
<text x="28.6" y="170.6">cable</text>
<text x="30.6" y="172.7">current</text>
<text x="34.6" y="168.6">resistor:</text>
<text x="34.9" y="170.6">length:</text>
<text x="38.5" y="172.7">sensors</text>
<text x="42.6" y="170.6">I2C</text>
<text x="43.5" y="168.6">after</text>
<text x="46.9" y="170.6">or</text>
<text x="47" y="172.7">(#32)</text>
<text x="49.2" y="168.6">the</text>
<text x="50" y="170.6">analog</text>
<text x="53.3" y="168.6">bench</text>
<text x="57.6" y="170.6">OUT on</text>
<text x="60.1" y="168.6">test</text>
<text x="65.9" y="170.6">U23</text>
<text x="70.8" y="170.6">A1</text>
<text x="20.3" y="185.4">0.3</text>
<text x="24.5" y="185.4">2026-10-24</text>
<text x="39.7" y="185.4">First</text>
<text x="45.1" y="185.4">KiCad</text>
<text x="51.7" y="185.4">version,</text>
<text x="60.2" y="185.4">from</text>
<text x="65.8" y="185.4">draft</text>
<text x="71.5" y="185.4">v0.2</text>
<text x="76.6" y="185.4">(SVG).</text>
<text x="39.1" y="187.4">Net</text>
<text x="39.1" y="189.5">matched</text>
<text x="39.1" y="191.5">in</text>
<text x="42" y="191.5">README.md,</text>
<text x="43.4" y="187.4">names,</text>
<text x="48.3" y="189.5">to</text>
<text x="51.3" y="187.4">connector/pin</text>
<text x="51.3" y="189.5">the</text>
<text x="54.6" y="191.5">'Changes</text>
<text x="55.4" y="189.5">24</text>
<text x="59" y="189.5">Oct</text>
<text x="63.4" y="189.5">order.</text>
<text x="64.3" y="191.5">from</text>
<text x="66" y="187.4">tables,</text>
<text x="69.9" y="191.5">draft</text>
<text x="70.1" y="189.5">Changes</text>
<text x="73.6" y="187.4">wire</text>
<text x="75.6" y="191.5">v0.2'.</text>
<text x="78.6" y="187.4">list,</text>
<text x="79.2" y="189.5">are</text>
<text x="83.4" y="189.5">listed</text>
</g>
<g font-size="1.8" fill="#725600">
<text x="20.3" y="53.2">File:</text>
<text x="25.5" y="53.2">overview.kicad_sch</text>
<text x="116.8" y="53.2">File:</text>
<text x="122.1" y="53.2">harness.kicad_sch</text>
<text x="213.4" y="53.2">File:</text>
<text x="218.6" y="53.2">power.kicad_sch</text>
<text x="309.9" y="53.2">File:</text>
<text x="315.1" y="53.2">rails.kicad_sch</text>
<text x="20.3" y="86.2">File:</text>
<text x="25.5" y="86.2">drive.kicad_sch</text>
<text x="116.8" y="86.2">File:</text>
<text x="122.1" y="86.2">controller.kicad_sch</text>
<text x="213.4" y="86.2">File:</text>
<text x="218.6" y="86.2">i2c_io.kicad_sch</text>
<text x="309.9" y="86.2">File:</text>
<text x="315.1" y="86.2">accessories.kicad_sch</text>
</g>
</svg>
